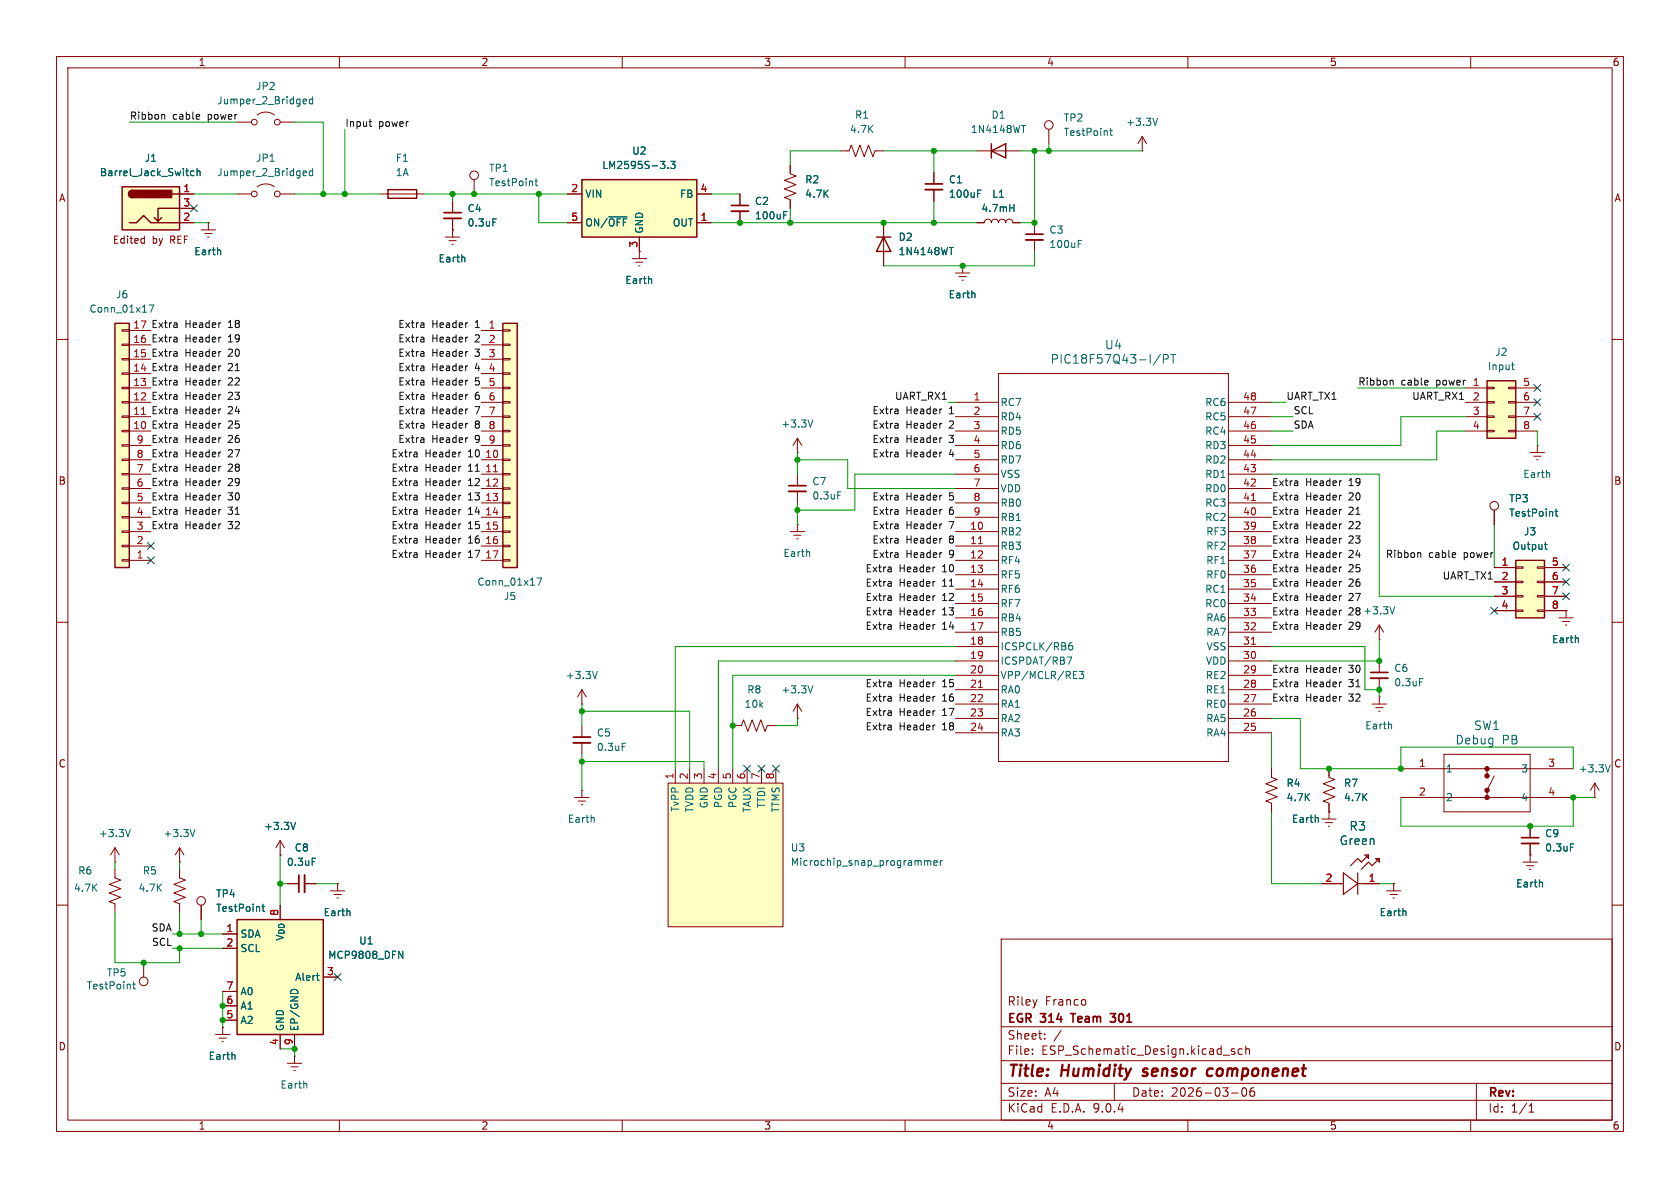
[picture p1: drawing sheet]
<svg xmlns="http://www.w3.org/2000/svg" width="297mm" height="210mm" viewBox="0 0 297 210" stroke-linecap="round" stroke-linejoin="round" font-family="sans-serif">
<g fill="none" stroke="#840000" stroke-width=".18">
<path d="M10 10h277v190h-277zM12 12h273v186h-273zM60 10v2M110 10v2M160 10v2M210 10v2M260 10v2M168.9 48.3h2.5M169.5 48.9h1.3M170.1 49.5h.2M170.2 47h.1M170.2 47v1.3"/>
<path d="M10 60h2M285 60h2M10 110h2M285 110h2M10 160h2M177 166h108v32h-108zM191.9 176.8v.8M285 160h2M60 198v2M110 198v2M160 198v2M177 194.5h108"/>
<path d="M177 191.5h108M177 187.5h108M177 181.5h108M182.5 186.3v.1M182.5 185.5v.1M184.7 183.6v.1M184.7 182.8v.1M187.6 182.1l-1.3 2M197 191.5v3M210 198v2M216.2 186.5h1.2M217.7 193.2h1.2"/>
<path d="M218.2 185.5l-.3-.1-.2 .2v.2l.5 .2v.3h-.5M219.6 185.5l-.4-.1-.3 .3v.4l.1 .2h.6M219.7 192.4a.81 .81 0 0 0 .3 1.4l.2-.1 .2-.5-.2-.8M220.2 185.5l.3-.1 .3 .1 .1 .9M220.2 184.9v1.5M221.2 192.4a1.17 1.17 0 0 0-.1 1.3h.6l.1-.5-.3-.3h-.4l-.1 .3M260 198v2M261 191.5v6.5M270.3 196.6h.9M270.3 195.5l.4-.4v1.5"/>
</g>
<path d="M202 190.1l.2 .1M202.2 189l-.1 .3 .1 .1M214.4 189a.66 .66 0 0 0-1 .3l-.1 .5 .2 .3 .2 .1 .6-.1" fill="none" stroke="#840000" stroke-width=".4"/>
<path d="M189.3 179.2h.8M196.3 179.2h.9l-.5 .6h.4M196.3 180.5l.2 .2 .6-.1" fill="none" stroke="#840000" stroke-width=".3"/>
<path d="M172.3 51.9l.1 .7" fill="none" stroke="#006464" stroke-width=".18"/>
<path d="M118.1 138.4h20.3v25.4h-20.3z" fill="#ffffc2"/>
<g fill="none" stroke="#840000" stroke-width=".18">
<path d="M271.8 78.7h.1M271.8 78.7v1.3M270.5 80h2.5M271.1 80.6h1.3M271.7 81.3h.2M118.1 138.4h20.3v25.4h-20.3zM119.4 135.9v2.5M121.9 135.9v2.5M124.5 135.9v2.5M127 135.9v2.5M129.5 135.9v2.5M132.1 135.9v2.5"/>
<path d="M134.6 135.9v2.5M137.2 135.9v2.5"/>
</g>
<path d="M273.9 83.6l.1 .8M163.5 152.1v.9M163.5 152.3l.3-.2 .2 .2M164 152.3l.2-.2 .3 .1v.8M164 152.3v.7M165.1 152.6l.6-.2-.1-.2-.3-.1-.2 .2 .1 .6h.4M166.2 152.1v.9M166.6 152.1l-.4 .3" fill="none" stroke="#006464" stroke-width=".18"/>
<path d="M262.9 67.3h5.1v10.2h-5.1z" fill="#ffffc2"/>
<path d="M262.9 67.3h5.1v10.2h-5.1z" fill="none" stroke="#840000" stroke-width=".25"/>
<g fill="none" stroke="#840000" stroke-width=".18">
<path d="M41.9 34.3h2.5M45.5 33a2.54 2.54 0 0 1 3 0M49.5 34.3h2.6M168.9 71.1h7.6M168.9 73.7h7.6M168.9 76.2h7.6M168.9 78.7h7.6M176.5 66h40.7v68.6h-40.7zM217.2 71.1h7.6M217.2 73.7h7.6M217.2 76.2h7.6M217.2 78.7h7.6"/>
<path d="M259.1 68.6h3.8M259.1 71.1h3.8M259.1 73.7h3.8M259.1 76.2h3.8M262.9 68.5h1.3v.2h-1.3zM262.9 71h1.3v.2h-1.3zM262.9 73.5h1.3v.3h-1.3zM262.9 76.1h1.3v.2h-1.3zM266.7 68.5h1.3v.2h-1.3zM266.7 71h1.3v.2h-1.3zM266.7 73.5h1.3v.3h-1.3zM266.7 76.1h1.3v.2h-1.3z"/>
<path d="M268 68.6h3.8M268 71.1h3.8M268 73.7h3.8M268 76.2h3.8M168.9 81.3h7.6M168.9 86.4h7.6M168.9 88.9h7.6M168.9 91.4h7.6M168.9 94h7.6M168.9 96.5h7.6M168.9 99.1h7.6M168.9 83.8h7.6"/>
<path d="M217.2 81.3h7.6M217.2 86.4h7.6M217.2 88.9h7.6M217.2 91.4h7.6M217.2 94h7.6M217.2 96.5h7.6M217.2 99.1h7.6M217.2 83.8h7.6M168.9 101.6h7.6M168.9 104.1h7.6M168.9 106.7h7.6M168.9 109.2h7.6"/>
<path d="M168.9 111.8h7.6M168.9 114.3h7.6M168.9 116.8h7.6M168.9 119.4h7.6M217.2 101.6h7.6M217.2 104.1h7.6M217.2 106.7h7.6M217.2 109.2h7.6M217.2 111.8h7.6M217.2 114.3h7.6M217.2 116.8h7.6M217.2 119.4h7.6"/>
<path d="M243.8 113h.1M243.8 110.5l-.7 1.3M243.8 110.5l.8 1.3M243.8 110.5v2.5M168.9 121.9h7.6M168.9 124.5h7.6M168.9 127h7.6M168.9 129.5h7.6M217.2 121.9h7.6M217.2 124.5h7.6M217.2 127h7.6M217.2 129.5h7.6"/>
<circle cx="45" cy="34.3" r=".51"/>
<circle cx="49" cy="34.3" r=".51"/>
</g>
<g fill="none" stroke="#006464" stroke-width=".18">
<path d="M53.6 31h.5M53.6 30.3l.4-.1 .2 .3-.6 .1M55.3 30.3l-.4-.1-.2 .3 .1 .5h.5M55.3 29.8v1.3M205.2 62.6l-1.3 2M205.7 63.5l.7-.1 .1-.2v-.4l-.3-.1h-.5v1.5M207 62.7h.8M207.4 62.7v1.5M267.2 64.5h.5M267.4 65.2l.3 .1M188.6 116.1h.9l-.6 1.3M189.5 113.6l-.3 .1a.86 .86 0 0 0 0 1.2l.4-.1v-.5l-.2-.2-.4 .1-.1 .1"/>
<path d="M189.8 120h.6M189.8 118.7h.6M190.8 118.7h.8l-.4 .5 .3 .1v.5l-.2 .2-.5-.2M246.6 107.3l-.5 1.2"/>
</g>
<path d="M173 96.1h.7M221.2 88.5h.7M221.2 113.9h.7M173 121.5h.7" fill="none" stroke="#a90000" stroke-width=".18"/>
<path d="M21.6 33h10.1v7.6h-10.1z" fill="#ffffc2"/>
<path d="M21.6 33h10.1v7.6h-10.1zM22.9 39.4h1.2l1.3-1.3 1.3 1.3h5M23.4 33.7a.64 .64 0 0 0-.7 .6 .64 .64 0 0 0 .7 .6M28.6 38.5l-.7 .6M30.5 34.3h1.2M31.7 36.8h-3.8v2.3l-.6-.6M68.6 33.5h5.1v1.6h-5.1zM175.3 26.7l2.5-1.3v2.5zM175.3 25.4v2.5" fill="none" stroke="#840000" stroke-width=".25"/>
<g fill="#840000" stroke="#840000" stroke-width=".25">
<path d="M22.9 33.8l.5-.1v1.2a.63 .63 0 0 1-.6-.4 .63 .63 0 0 1 .1-.7z"/>
<path d="M23.4 33.7h7v1.2h-7z"/>
</g>
<g fill="none" stroke="#840000" stroke-width=".18">
<path d="M31.7 34.3h2.6M31.7 36.8h2.6M31.7 39.4h2.6M36.8 39.4h.1M36.8 39.4v1.2M41.9 21.6h2.5M45.5 20.3a2.54 2.54 0 0 1 3 0M49.5 21.6h2.6M67.3 34.3h7.6M148.6 26.7h1.5l.4-1 .8 2 .7-2 .8 2 .7-2 .8 2 .4-1h1.5M172.7 26.7h7.6M25.2 42.2h.3"/>
<path d="M25.5 41.7v1.3M25.5 42.9l-.3 .1M35.6 40.6h2.5M36.2 41.3h1.3M36.7 41.9h.3M78.7 41.9h2.6M79.4 42.5h1.2M79.9 43.2h.2M80 40.6h.1M80 40.6v1.3M102.9 124.5h.1M102.9 139.7h.1"/>
<path d="M102.9 121.9v2.6M102.9 128.3v2M102.9 131.3v2.1M102.9 139.7v1.3M102.9 121.9l-.8 1.3M102.9 121.9l.7 1.3M129.5 128.3h1.6l.3-1 .8 2 .8-2 .7 2 .8-2 .8 2 .3-1h1.6M141 127h.1M141 124.5l-.8 1.2M141 124.5l.7 1.2M141 124.5v2.5M224.8 135.9v1.5l1 .4-2 .8 2 .7-2 .8 2 .7-2 .8 1 .4v1.5"/>
<path d="M20.3 153.7v1.5l1 .4-2 .7 2 .8-2 .8 2 .7-2 .8 1 .4v1.5M101.6 141h2.5M102.2 141.6h1.3M102.7 142.2h.3M245.1 157.5h2.5M245.7 158.1h1.3M246.3 158.8h.2M246.4 156.2h.1M246.4 156.2v1.3M269.2 152.4h2.6M269.9 153h1.2M270.4 153.7h.2"/>
<path d="M270.5 151.1h.1M270.5 146.1v2M270.5 149.1v3.3"/>
<circle cx="45" cy="21.6" r=".51"/>
<circle cx="49" cy="21.6" r=".51"/>
</g>
<g fill="none" stroke="#006464" stroke-width=".18">
<path d="M53.6 18.3h.5M53.6 17.6l.4-.1 .2 .3-.6 .1M55.3 17.6l-.4-.1-.2 .3 .1 .5h.5M55.3 17.1v1.3M34.3 30.3l-.4-.1-.2 .3 .1 .5h.5M34.8 30.3l.2-.1 .3 .1 .1 .8M34.8 29.8v1.3M180.6 22.2h.7M38.9 44.2l.1 .8M82.1 45.5l.1 .8M105.6 118.7l-.4 1.3M110 131.4h.6"/>
<path d="M143.7 121.2l-.4 1.3M105 144.6v.8M272.6 156l.1 .8M277.6 149.2h.6M248.5 161.1l.1 .8"/>
</g>
<path d="M101.3 130.3h3.1M269 148.1h3" fill="none" stroke="#840000" stroke-width=".3"/>
<path d="M101.3 131.3h3.1M269 149.1h3" fill="none" stroke="#840000" stroke-width=".33"/>
<path d="M20.3 57.2h2.6v43.1h-2.6z" fill="#ffffc2"/>
<path d="M20.3 57.2h2.6v43.1h-2.6zM154.9 41.9h2.6M156.2 41.9l1.3 2.6h-2.6z" fill="none" stroke="#840000" stroke-width=".25"/>
<g fill="none" stroke="#840000" stroke-width=".18">
<path d="M83.8 31.8v2.5M156.2 39.4v7.6M21.6 58.3h1.3v.2h-1.3zM22.9 58.4h3.8M111.8 45.7h2.5M112.4 46.4h1.3M112.9 47h.3M113 44.5h.1M113 44.5v1.2M21.6 78.6h1.3v.3h-1.3zM21.6 76.1h1.3v.2h-1.3zM21.6 73.5h1.3v.3h-1.3z"/>
<path d="M21.6 71h1.3v.2h-1.3zM21.6 68.5h1.3v.2h-1.3zM21.6 65.9h1.3v.3h-1.3zM21.6 63.4h1.3v.2h-1.3zM21.6 60.8h1.3v.3h-1.3zM22.9 78.7h3.8M22.9 76.2h3.8M22.9 73.7h3.8M22.9 71.1h3.8M22.9 68.6h3.8M22.9 66h3.8M22.9 63.5h3.8"/>
<path d="M22.9 61h3.8M141 77.5l-.8 1.2M141 77.5l.7 1.2M141 77.5v2.5M21.6 98.9h1.3v.3h-1.3zM21.6 96.4h1.3v.2h-1.3zM21.6 93.9h1.3v.2h-1.3zM21.6 91.3h1.3v.3h-1.3zM21.6 88.8h1.3v.2h-1.3zM21.6 86.2h1.3v.3h-1.3zM21.6 83.7h1.3v.2h-1.3zM21.6 81.2h1.3v.2h-1.3z"/>
<path d="M22.9 99.1h3.8M22.9 96.5h3.8M22.9 94h3.8M22.9 91.4h3.8M22.9 88.9h3.8M22.9 86.4h3.8M22.9 83.8h3.8M22.9 81.3h3.8M139.7 94h2.5M140.3 94.6h1.3M140.8 95.3h.3M141 80h.1"/>
<path d="M141 92.7h.1M141 83.8v2.1M141 86.9v2M141 92.7v1.3M247.6 135.9h30.5M255.3 133.4h15.2v10.1h-15.2zM262.9 135.9v1.3M264.2 137.2l-1.3 2.5v1.3M281.9 138.4l-.7 1.3M281.9 138.4l.8 1.3M281.9 138.4v2.6M20.3 152.4h.1"/>
<path d="M20.3 149.9l-.7 1.2M20.3 149.9l.8 1.2M20.3 149.9v2.5M31.7 153.7v1.5l1.1 .4-2.1 .7 2.1 .8-2.1 .8 2.1 .7-2.1 .8 1 .4v1.5M31.7 152.4h.1M31.7 149.9v2.5M31.7 149.9l-.7 1.2M31.7 149.9l.8 1.2M49.5 151.1h.1M49.5 148.6l-.7 1.3M49.5 148.6l.8 1.3M49.5 148.6v2.5"/>
<path d="M50.8 156.2h2M53.8 156.2h2.1M58.4 157.5h2.6M59.1 158.1h1.2M59.6 158.8h.2M59.7 156.2h.1M59.7 156.2v1.3M247.6 141h30.5M281.9 141h.1M50.8 188h2.5M51.4 188.6h1.3M51.9 189.2h.3"/>
<path d="M52.1 186.7h.1M52.1 186.7v1.3"/>
<circle cx="83.8" cy="31" r=".76"/>
</g>
<path d="M25 73.2h.7" fill="none" stroke="#a90000" stroke-width=".18"/>
<g fill="none" stroke="#006464" stroke-width=".18">
<path d="M94.6 32h.5M94.8 31.6v1.1l.3 .1M26.3 53.9h.9l-.6 1.3M115.1 49.3l.1 .8M167.8 43.8h.7M143.7 74.2l-.4 1.3M143.1 97.6v.8M148.1 86.9h.6M284.7 135.2l-.5 1.3M23 146.6l-.4 1.3M34.5 146.6l-.5 1.3M52.3 145.4l-.5 1.2"/>
<path d="M55.2 151.7h.6M61.8 161.1l.1 .8M54.2 191.6v.7"/>
</g>
<g fill="#840000" stroke="#840000" stroke-width=".18">
<circle cx="262.9" cy="135.9" r=".38"/>
<circle cx="262.9" cy="137.2" r=".38"/>
<circle cx="262.9" cy="139.7" r=".38"/>
<circle cx="262.9" cy="141" r=".38"/>
</g>
<path d="M139.4 85.9h3.1M52.8 154.7v3" fill="none" stroke="#840000" stroke-width=".3"/>
<path d="M139.4 86.9h3.1M53.8 154.7v3" fill="none" stroke="#840000" stroke-width=".33"/>
<path d="M102.9 31.8h20.3v10.1h-20.3z" fill="#ffffc2"/>
<path d="M102.9 31.8h20.3v10.1h-20.3z" fill="none" stroke="#840000" stroke-width=".25"/>
<g fill="none" stroke="#840000" stroke-width=".18">
<path d="M100.3 34.3h2.6M100.3 39.4h2.6M123.2 34.3h2.5M123.2 39.4h2.5M172.7 39.4h1.3a.64 .64 0 0 1 .6-.7 .64 .64 0 0 1 .7 .7 .64 .64 0 0 1 .6-.7 .64 .64 0 0 1 .6 .7 .64 .64 0 0 1 .7-.7 .64 .64 0 0 1 .6 .7 .64 .64 0 0 1 .6-.7 .64 .64 0 0 1 .7 .7h1.2M182.9 39.4v2M113 41.9v2.6M182.9 42.4v2.1M275.6 109.2h2.5M276.2 109.9h1.3M276.7 110.5h.3M276.9 108h.1"/>
<path d="M276.9 108v1.2"/>
</g>
<path d="M107.6 38.3h3.3M118.1 29.7v.1M118.6 28.5h.7l-.4 .5 .4 .1v.6l-.2 .1-.5-.1M178.5 36.7h.8M179.3 36.1v1.3M190.6 43.1h.4M190.6 42.5h.6M279 112.8v.8" fill="none" stroke="#006464" stroke-width=".18"/>
<path d="M181.4 41.4h3" fill="none" stroke="#840000" stroke-width=".3"/>
<path d="M181.4 42.4h3" fill="none" stroke="#840000" stroke-width=".33"/>
<path d="M88.9 57.2h2.5v43.1h-2.5z" fill="#ffffc2"/>
<path d="M88.9 57.2h2.5v43.1h-2.5z" fill="none" stroke="#840000" stroke-width=".25"/>
<g fill="none" stroke="#840000" stroke-width=".18">
<path d="M80 35.6v2M80 38.6v2M130.8 34.3v2M130.8 37.3v2.1M139.7 29.2v1.5l1 .4-2 .8 2 .7-2 .8 2 .8-2 .7 1 .4v1.5M165.1 30.5v2M165.1 33.5v2.1M185.4 22.9v2.5M201.9 26.7h.1M201.9 24.1l-.7 1.3M201.9 24.1l.8 1.3M201.9 24.1v2.6"/>
<path d="M85.1 58.4h3.8M88.9 58.3h1.3v.2h-1.3zM85.1 61h3.8M85.1 63.5h3.8M85.1 66h3.8M85.1 68.6h3.8M85.1 71.1h3.8M85.1 73.7h3.8M85.1 76.2h3.8M85.1 78.7h3.8M88.9 60.8h1.3v.3h-1.3zM88.9 63.4h1.3v.2h-1.3z"/>
<path d="M88.9 65.9h1.3v.3h-1.3zM88.9 68.5h1.3v.2h-1.3zM88.9 71h1.3v.2h-1.3zM88.9 73.5h1.3v.3h-1.3zM88.9 76.1h1.3v.2h-1.3zM88.9 78.6h1.3v.3h-1.3zM85.1 81.3h3.8M85.1 83.8h3.8M85.1 86.4h3.8M85.1 88.9h3.8M85.1 91.4h3.8M85.1 94h3.8"/>
<path d="M85.1 96.5h3.8M85.1 99.1h3.8M88.9 81.2h1.3v.2h-1.3zM88.9 83.7h1.3v.2h-1.3zM88.9 86.2h1.3v.3h-1.3zM88.9 88.8h1.3v.2h-1.3zM88.9 91.3h1.3v.3h-1.3zM88.9 93.9h1.3v.2h-1.3zM88.9 96.4h1.3v.2h-1.3zM88.9 98.9h1.3v.3h-1.3zM234.9 135.9v1.5l1.1 .4-2.1 .8 2.1 .7-2.1 .8 2.1 .7-2.1 .8 1 .4v2.8M233.7 144.8h2.5"/>
<path d="M233.7 156.2h2.5M234.3 145.4h1.3M234.8 146.1h.3M234.9 143.5h.1M241.3 156.2h2.5M35.6 160v2.6M38.1 182.9h2.5M38.7 183.5h1.3M39.2 184.2h.3M39.4 181.6h.1M39.4 181.6v1.3"/>
<circle cx="185.4" cy="22.1" r=".76"/>
<circle cx="35.6" cy="159.3" r=".76"/>
</g>
<path d="M87.2 83.4h.8" fill="none" stroke="#a90000" stroke-width=".18"/>
<g fill="none" stroke="#006464" stroke-width=".18">
<path d="M87.1 38.7h.6M138.5 38h.5M138.5 37.4h.6M172.8 34.2h.5M172.8 33.6h.6M196.2 23.1h.5M196.4 22.7v1.1l.3 .1M204.7 20.9l-.5 1.3M94.9 102.2h.9l-.6 1.2M46.5 159.8v1.1l.3 .2M233 144.6l.1 .8M46.3 160.3h.5"/>
<path d="M41.5 186.5v.8"/>
</g>
<path d="M78.5 37.6h3M129.3 36.3h3M163.6 32.5h3" fill="none" stroke="#840000" stroke-width=".3"/>
<path d="M78.5 38.6h3M129.3 37.3h3M163.6 33.5h3" fill="none" stroke="#840000" stroke-width=".33"/>
<path d="M236.2 156.2h1.3M237.5 154.3l2.5 1.9-2.5 1.9zM240 156.2h1.3M240 154.3v3.8M241.3 151.1h.6v.7zM241.9 151.1l-1.2 1.3-.7-.6-1.2 1.2M243.2 151.8h.6v.6zM243.8 151.8l-1.2 1.2-.7-.6-1.2 1.3" fill="none" stroke="#840000" stroke-width=".2"/>
<path d="M268 99.1h5v10.1h-5z" fill="#ffffc2"/>
<path d="M268 99.1h5v10.1h-5z" fill="none" stroke="#840000" stroke-width=".25"/>
<g fill="none" stroke="#840000" stroke-width=".18">
<path d="M264.2 90.2v2.5M264.2 100.3h3.8M264.2 102.9h3.8M264.2 105.4h3.8M264.2 108h3.8M268 100.2h1.2v.3h-1.2zM268 102.7h1.2v.3h-1.2zM268 105.3h1.2v.2h-1.2zM268 107.8h1.2v.3h-1.2zM271.8 100.2h1.2v.3h-1.2zM271.8 102.7h1.2v.3h-1.2zM271.8 105.3h1.2v.2h-1.2z"/>
<path d="M271.8 107.8h1.2v.3h-1.2zM273 100.3h3.9M273 102.9h3.9M273 105.4h3.9M273 108h3.9"/>
<circle cx="264.2" cy="89.4" r=".76"/>
</g>
<path d="M273 96.3h.5M273.2 95.8v1.1l.3 .2M274.9 90.4h.5M275.1 90v1.1l.3 .2" fill="none" stroke="#006464" stroke-width=".18"/>
<path d="M41.9 162.6h15.2v20.3h-15.2z" fill="#ffffc2"/>
<path d="M41.9 162.6h15.2v20.3h-15.2z" fill="none" stroke="#840000" stroke-width=".25"/>
<g fill="none" stroke="#840000" stroke-width=".18">
<path d="M31.7 39.4h2.6M31.7 34.3h2.6M31.7 36.8h2.6M36.8 39.4h.1M80 35.6v2M80 38.6v2M100.3 39.4h2.6M100.3 34.3h2.6M123.2 39.4h2.5M123.2 34.3h2.5M130.8 34.3v2M130.8 37.3v2.1"/>
<path d="M139.7 29.2v1.3M139.7 35.6v1.2M156.2 39.4v2.5M165.1 30.5v2M165.1 33.5v2.1M172.7 39.4h1.3M179.1 39.4h1.2M80 40.6h.1M113 44.5h.1M113 41.9v2.6M156.2 44.5v2.5M170.2 47h.1"/>
<path d="M264.2 90.2v2.5M243.8 116.8v2.1M243.8 119.9v2M264.2 100.3h3.8M264.2 102.9h3.8M264.2 105.4h3.8M264.2 108h3.8M273 100.3h3.9M273 102.9h3.9M273 105.4h3.9M273 108h3.9M276.9 108h.1"/>
<path d="M224.8 135.9v1.3M234.9 135.9v1.3M242.6 124.5h2.5M243.2 125.1h1.3M243.7 125.7h.3M243.8 123.2h.1M243.8 123.2v1.3M49.5 151.1h.1M50.8 156.2h2M53.8 156.2h2.1M59.7 156.2h.1M224.8 142.2v1.3"/>
<path d="M233.7 156.2h2.5M234.9 143.5h.1M234.9 142.2v1.3M241.3 156.2h2.5M246.4 156.2h.1M270.5 151.1h.1M270.5 146.1v2M270.5 149.1v2M25.4 170.2v2.5M35.6 160v2.6M39.4 165.1h2.5M39.4 167.6h2.5"/>
<path d="M39.4 175.3h2.5M39.4 177.8h2.5M57.1 172.7h2.6M39.4 181.6h.1M39.4 180.3h2.5M49.5 182.9v2.5M52.1 182.9v2.5"/>
<circle cx="25.4" cy="173.5" r=".76"/>
</g>
<g fill="none" stroke="#006464" stroke-width=".18">
<path d="M34.3 30.3l-.4-.1-.2 .3 .1 .5h.5M34.8 30.3l.2-.1 .3 .1 .1 .8M34.8 29.8v1.3M87.1 38.7h.6M107.6 38.3h3.3M118.1 29.7v.1M118.6 28.5h.7l-.4 .5 .4 .1v.6l-.2 .1-.5-.1M138.5 38h.5M138.5 37.4h.6M172.8 34.2h.5M172.8 33.6h.6M178.5 36.7h.8"/>
<path d="M179.3 36.1v1.3M38.9 44.2l.1 .8M82.1 45.5l.1 .8M115.1 49.3l.1 .8M167.8 43.8h.7M172.3 51.9l.1 .7M273 96.3h.5M273.2 95.8v1.1l.3 .2M274.9 90.4h.5M275.1 90v1.1l.3 .2M251 120h.6M279 112.8v.8"/>
<path d="M246 128.1v.7M46.5 159.8v1.1l.3 .2M52.3 145.4l-.5 1.2M55.2 151.7h.6M233 144.6l.1 .8M272.6 156l.1 .8M277.6 149.2h.6M23.5 174h.4M23.6 173.6v1l.3 .2M46.3 160.3h.5M51.4 175.1l.5-.2 .7 .2M55.9 172.5h.5"/>
<path d="M56.3 173.3h.1M61.8 161.1l.1 .8M70.5 168.1l.7 1.3v-1.3M248.5 161.1l.1 .8M41.5 186.5v.8"/>
</g>
<path d="M242.3 118.9h3.1" fill="none" stroke="#840000" stroke-width=".3"/>
<path d="M242.3 119.9h3.1" fill="none" stroke="#840000" stroke-width=".33"/>
<path d="M28.9 20.2l.2 .2v.7M35.2 20.3l.1 .2-.6 .2M65.2 21.5h.5M65.5 22.3h.2M246.1 67.2l.2 .2v.7M252.4 67.3l.1 .2-.6 .1M251 97.7l.2 .2v.6M257.3 97.8v.2l-.6 .1" fill="none" stroke="#0f0f0f" stroke-width=".18"/>
<g fill="none" stroke="#009600" stroke-width=".18">
<path d="M22.9 21.6h19M34.3 39.4h2.5M34.3 34.3h7.6M52.1 21.6h5v12.7M52.1 34.3h15.2M61 22.9v11.4M74.9 34.3h25.4M80 34.3v1.3M95.2 34.3v5.1h5.1M125.7 39.4h47M125.7 34.3h5.1M139.7 36.8v2.6"/>
<path d="M148.6 26.7h-8.9v2.5M156.2 26.7h16.5M165.1 26.7v3.8M165.1 35.6v3.8M180.3 26.7h21.6M182.9 26.7v12.7h-2.6M185.4 25.4v1.3M182.9 44.5v2.5h-26.7M167.6 71.1h1.3M224.8 71.1h2.5M224.8 73.7h3.8M224.8 76.2h3.8"/>
<path d="M240 68.6h19.1M259.1 76.2h-5.1v5.1h-29.2M259.1 73.7h-11.5v5h-22.8M271.8 76.2v2.5M141 81.3h8.9v5.1h19M141 80v3.8M141 88.9v3.8M168.9 83.8h-17.8v6.4h-10.1M224.8 83.8h19v21.6h20.4M264.2 92.7v7.6M168.9 114.3h-49.5v21.6M168.9 116.8h-41.9v19.1"/>
<path d="M168.9 119.4h-39.4v16.5M224.8 114.3h16.5v7.6h2.5v1.3M243.8 113v3.8h-19M102.9 124.5v3.8M102.9 133.4v6.3M102.9 125.7h19v10.2M102.9 134.6h21.6v1.3M141 127v1.3h-3.8M224.8 129.5v6.4M224.8 127h5.1v8.9h17.7v-3.8h30.5v3.8M20.3 152.4v1.3M31.7 152.4v1.3"/>
<path d="M49.5 156.2h1.3M49.5 151.1v8.9M55.9 156.2h3.8M224.8 143.5v12.7h8.9M243.8 156.2h2.6M247.6 141v5.1h30.5v-5.1h3.8M20.3 161.3v8.9h11.4v-2.6M30.5 167.6h8.9M30.5 165.1h8.9M31.7 161.3v3.8M35.6 162.6v2.5M39.4 175.3v6.3"/>
<path d="M49.5 185.4h2.6v1.3"/>
</g>
<g fill="none" stroke="#000084" stroke-width=".18">
<path d="M33.7 36.2l1.2 1.2M34.9 36.2l-1.2 1.2M271.2 73.1l1.2 1.2M271.2 70.5l1.2 1.2M271.2 68l1.2 1.2M272.4 73.1l-1.2 1.2M272.4 70.5l-1.2 1.2M272.4 68l-1.2 1.2M26.1 95.9l1.2 1.2M26.1 98.5l1.2 1.2M27.3 95.9l-1.2 1.2M27.3 98.5l-1.2 1.2"/>
<path d="M276.3 99.7l1.2 1.2M277.5 99.7l-1.2 1.2M263.6 107.3l1.2 1.3M264.8 107.3l-1.2 1.3M276.3 102.3l1.2 1.2M276.3 104.8l1.2 1.2M277.5 102.3l-1.2 1.2M277.5 104.8l-1.2 1.2M131.5 135.3l1.2 1.2M132.7 135.3l-1.2 1.2M134 135.3l1.2 1.2M135.2 135.3l-1.2 1.2"/>
<path d="M136.6 135.3l1.2 1.2M137.8 135.3l-1.2 1.2M59.1 172.1l1.2 1.2M60.3 172.1l-1.2 1.2"/>
</g>
<g fill="#009600" stroke="#009600" stroke-width=".18">
<circle cx="182.9" cy="39.4" r=".46"/>
<circle cx="170.2" cy="47" r=".46"/>
<circle cx="182.9" cy="26.7" r=".46"/>
<circle cx="141" cy="81.3" r=".46"/>
<circle cx="165.1" cy="39.4" r=".46"/>
<circle cx="156.2" cy="39.4" r=".46"/>
<circle cx="165.1" cy="26.7" r=".46"/>
<circle cx="185.4" cy="26.7" r=".46"/>
<circle cx="141" cy="90.2" r=".46"/>
<circle cx="243.8" cy="116.8" r=".46"/>
<circle cx="243.8" cy="121.9" r=".46"/>
<circle cx="247.6" cy="135.9" r=".46"/>
<circle cx="278.1" cy="141" r=".46"/>
<circle cx="234.9" cy="135.9" r=".46"/>
<circle cx="270.5" cy="146.1" r=".46"/>
<circle cx="95.2" cy="34.3" r=".46"/>
<circle cx="83.8" cy="34.3" r=".46"/>
<circle cx="130.8" cy="39.4" r=".46"/>
<circle cx="139.7" cy="39.4" r=".46"/>
<circle cx="102.9" cy="125.7" r=".46"/>
<circle cx="129.5" cy="128.3" r=".46"/>
<circle cx="102.9" cy="134.6" r=".46"/>
<circle cx="25.4" cy="170.2" r=".46"/>
<circle cx="31.7" cy="167.6" r=".46"/>
<circle cx="39.4" cy="177.8" r=".46"/>
<circle cx="31.7" cy="165.1" r=".46"/>
<circle cx="35.6" cy="165.1" r=".46"/>
<circle cx="39.4" cy="180.3" r=".46"/>
<circle cx="52.1" cy="185.4" r=".46"/>
<circle cx="49.5" cy="156.2" r=".46"/>
<circle cx="61" cy="34.3" r=".46"/>
<circle cx="57.1" cy="34.3" r=".46"/>
<circle cx="80" cy="34.3" r=".46"/>
</g>
<g font-size="2.8" fill="#840000">
<text x="178" y="190.9">Title:</text>
<text x="187.7" y="190.9">Humidity</text>
<text x="202.9" y="190.9">sensor</text>
<text x="215.1" y="190.9">componenet</text>
</g>
<g font-size="2.1" fill="#006464">
<text x="185.6" y="64.5">PIC18F57Q43-I/PT</text>
<text x="195.2" y="62">U4</text>
<text x="257.2" y="131.8">Debug</text>
<text x="260.5" y="129.3">SW1</text>
<text x="265.5" y="131.8">PB</text>
<text x="236.7" y="149.6">Green</text>
<text x="238.5" y="147">R3</text>
</g>
<g font-size="2.1" fill="#840000">
<text x="178" y="178">Riley</text>
<text x="184.7" y="178">Franco</text>
<text x="178" y="184">Sheet:</text>
<text x="178" y="181.2">EGR</text>
<text x="184.1" y="181.2">314</text>
<text x="190.1" y="181.2">Team</text>
<text x="197.7" y="181.2">301</text>
<text x="178" y="186.7">File:</text>
<text x="184.1" y="186.7">ESP_Schematic_Design.kicad_sch</text>
<text x="178" y="196.9">KiCad</text>
<text x="178" y="194.1">Size:</text>
<text x="184.7" y="194.1">A4</text>
<text x="185.7" y="196.9">E.D.A.</text>
<text x="193.3" y="196.9">9.0.4</text>
<text x="200" y="194.1">Date:</text>
<text x="207" y="194.1">2026-03-06</text>
<text x="263" y="194.3">Rev:</text>
<text x="263" y="196.9">Id:</text>
<text x="267.1" y="196.9">1/1</text>
</g>
<g font-size="1.8" fill="#840000">
<text x="35" y="11.9">1</text>
<text x="85" y="11.9">2</text>
<text x="135" y="11.9">3</text>
<text x="185" y="11.9">4</text>
<text x="235" y="11.9">5</text>
<text x="285" y="11.9">6</text>
<text x="10.3" y="35.9">A</text>
<text x="285.3" y="35.9">A</text>
<text x="19.9" y="43.3">Edited</text>
<text x="26.9" y="43.3">by</text>
<text x="30.2" y="43.3">REF</text>
<text x="10.3" y="85.9">B</text>
<text x="285.3" y="85.9">B</text>
<text x="10.3" y="135.9">C</text>
<text x="285.3" y="135.9">C</text>
<text x="10.3" y="185.9">D</text>
<text x="285.3" y="185.9">D</text>
<text x="35" y="199.9">1</text>
<text x="85" y="199.9">2</text>
<text x="135" y="199.9">3</text>
<text x="185" y="199.9">4</text>
<text x="235" y="199.9">5</text>
<text x="285" y="199.9">6</text>
</g>
<g font-size="1.8" fill="#006464">
<text x="45.2" y="16.1">JP2</text>
<text x="38.3" y="18.6">Jumper_2_Bridged</text>
<text x="150.2" y="23.7">4.7K</text>
<text x="151.1" y="21.2">R1</text>
<text x="171.5" y="23.7">1N4148WT</text>
<text x="175.2" y="21.2">D1</text>
<text x="188" y="21.7">TP2</text>
<text x="199" y="22.5">+3.3V</text>
<text x="25.5" y="28.8">J1</text>
<text x="45.2" y="28.8">JP1</text>
<text x="69.9" y="28.8">F1</text>
<text x="111.7" y="27.5">U2</text>
<text x="188" y="24.2">TestPoint</text>
<text x="17.6" y="31.3">Barrel_Jack_Switch</text>
<text x="38.3" y="31.3">Jumper_2_Bridged</text>
<text x="69.9" y="31.3">1A</text>
<text x="86.4" y="30.6">TP1</text>
<text x="86.4" y="33.1">TestPoint</text>
<text x="103.4" y="35.2">VIN</text>
<text x="106.4" y="30.1">LM2595S-3.3</text>
<text x="120.1" y="35.2">FB</text>
<text x="142.2" y="32.6">R2</text>
<text x="142.2" y="35.2">4.7K</text>
<text x="167.6" y="32.6">C1</text>
<text x="167.6" y="35.2">100uF</text>
<text x="175.3" y="35.2">L1</text>
<text x="82.6" y="37.7">C4</text>
<text x="82.6" y="40.2">0.3uF</text>
<text x="103.4" y="40.2">ON/~{OFF}</text>
<text x="113.9" y="41.4" transform="rotate(-90 113.9 41.4)">GND</text>
<text x="118.9" y="40.2">OUT</text>
<text x="133.4" y="36.4">C2</text>
<text x="133.4" y="39">100uF</text>
<text x="173.4" y="37.7">4.7mH</text>
<text x="185.4" y="41.5">C3</text>
<text x="34.2" y="45.3">Earth</text>
<text x="77.4" y="46.6">Earth</text>
<text x="158.8" y="42.8">D2</text>
<text x="158.8" y="45.3">1N4148WT</text>
<text x="185.4" y="44">100uF</text>
<text x="20.4" y="52.9">J6</text>
<text x="110.4" y="50.4">Earth</text>
<text x="167.6" y="52.9">Earth</text>
<text x="15.7" y="55.5">Conn_01x17</text>
<text x="262.9" y="65.6">Input</text>
<text x="264.2" y="63.1">J2</text>
<text x="176.8" y="72">RC7</text>
<text x="213" y="72">RC6</text>
<text x="138" y="75.8">+3.3V</text>
<text x="176.8" y="74.5">RD4</text>
<text x="176.8" y="77.1">RD5</text>
<text x="213" y="74.5">RC5</text>
<text x="213" y="77.1">RC4</text>
<text x="176.8" y="79.6">RD6</text>
<text x="176.8" y="82.1">RD7</text>
<text x="213" y="79.6">RD3</text>
<text x="213" y="82.1">RD2</text>
<text x="143.5" y="86">C7</text>
<text x="143.5" y="88.5">0.3uF</text>
<text x="176.8" y="87.2">VDD</text>
<text x="176.8" y="89.8">RB0</text>
<text x="176.8" y="84.7">VSS</text>
<text x="213" y="84.7">RD1</text>
<text x="213" y="87.2">RD0</text>
<text x="213" y="89.8">RC3</text>
<text x="266.7" y="89">TP3</text>
<text x="269.2" y="84.7">Earth</text>
<text x="176.8" y="92.3">RB1</text>
<text x="176.8" y="94.8">RB2</text>
<text x="213" y="92.3">RC2</text>
<text x="213.1" y="94.8">RF3</text>
<text x="266.7" y="91.5">TestPoint</text>
<text x="269.3" y="94.8">J3</text>
<text x="138.4" y="98.7">Earth</text>
<text x="176.8" y="97.4">RB3</text>
<text x="176.8" y="99.9">RF4</text>
<text x="213.1" y="97.4">RF2</text>
<text x="213.1" y="99.9">RF1</text>
<text x="267.3" y="97.4">Output</text>
<text x="84.3" y="103.7">Conn_01x17</text>
<text x="89" y="106.3">J5</text>
<text x="176.8" y="102.5">RF5</text>
<text x="176.8" y="105">RF6</text>
<text x="176.8" y="107.5">RF7</text>
<text x="213" y="105">RC1</text>
<text x="213" y="107.5">RC0</text>
<text x="213.1" y="102.5">RF0</text>
<text x="176.8" y="110.1">RB4</text>
<text x="176.8" y="112.6">RB5</text>
<text x="213.1" y="110.1">RA6</text>
<text x="213.1" y="112.6">RA7</text>
<text x="274.3" y="113.9">Earth</text>
<text x="176.8" y="115.2">ICSPCLK/RB6</text>
<text x="176.8" y="117.7">ICSPDAT/RB7</text>
<text x="213.1" y="117.7">VDD</text>
<text x="213.2" y="115.2">VSS</text>
<text x="246.4" y="119">C6</text>
<text x="99.9" y="120.2">+3.3V</text>
<text x="131.5" y="125.3">10k</text>
<text x="132" y="122.8">R8</text>
<text x="138" y="122.8">+3.3V</text>
<text x="176.8" y="120.2">VPP/MCLR/RE3</text>
<text x="176.8" y="122.8">RA0</text>
<text x="176.8" y="125.3">RA1</text>
<text x="213.1" y="120.2">RE2</text>
<text x="213.1" y="122.8">RE1</text>
<text x="213.1" y="125.3">RE0</text>
<text x="246.4" y="121.5">0.3uF</text>
<text x="105.4" y="130.4">C5</text>
<text x="176.8" y="127.9">RA2</text>
<text x="176.8" y="130.4">RA3</text>
<text x="213.1" y="127.9">RA5</text>
<text x="213.1" y="130.4">RA4</text>
<text x="241.3" y="129.1">Earth</text>
<text x="105.4" y="132.9">0.3uF</text>
<text x="255.5" y="136.8">1</text>
<text x="268.8" y="136.8">3</text>
<text x="279" y="136.8">+3.3V</text>
<text x="120.2" y="143.6" transform="rotate(-90 120.2 143.6)">TvPP</text>
<text x="122.8" y="143.7" transform="rotate(-90 122.8 143.7)">TVDD</text>
<text x="125.3" y="143" transform="rotate(-90 125.3 143)">GND</text>
<text x="127.9" y="143" transform="rotate(-90 127.9 143)">PGD</text>
<text x="130.4" y="143" transform="rotate(-90 130.4 143)">PGC</text>
<text x="132.9" y="143.7" transform="rotate(-90 132.9 143.7)">TAUX</text>
<text x="135.5" y="143" transform="rotate(-90 135.5 143)">TTDI</text>
<text x="138" y="143.7" transform="rotate(-90 138 143.7)">TTMS</text>
<text x="227.3" y="139.3">R4</text>
<text x="227.3" y="141.8">4.7K</text>
<text x="237.5" y="139.3">R7</text>
<text x="237.5" y="141.8">4.7K</text>
<text x="255.5" y="141.8">2</text>
<text x="268.8" y="141.8">4</text>
<text x="17.4" y="148.2">+3.3V</text>
<text x="28.8" y="148.2">+3.3V</text>
<text x="46.6" y="146.9">+3.3V</text>
<text x="100.3" y="145.6">Earth</text>
<text x="228.3" y="145.6">Earth</text>
<text x="273.1" y="148.2">C9</text>
<text x="13.7" y="154.8">R6</text>
<text x="25.2" y="154.8">R5</text>
<text x="50.6" y="153.3">0.3uF</text>
<text x="52" y="150.7">C8</text>
<text x="139.7" y="153.3">Microchip_snap_programmer</text>
<text x="139.7" y="150.7">U3</text>
<text x="273.1" y="150.7">0.3uF</text>
<text x="13" y="157.8">4.7K</text>
<text x="24.4" y="157.8">4.7K</text>
<text x="38.1" y="158.9">TP4</text>
<text x="38.1" y="161.4">TestPoint</text>
<text x="267.9" y="157.1">Earth</text>
<text x="42.4" y="166">SDA</text>
<text x="50.4" y="166.4" transform="rotate(-90 50.4 166.4)">V_{DD}</text>
<text x="57.1" y="162.2">Earth</text>
<text x="63.4" y="167.2">U1</text>
<text x="243.8" y="162.2">Earth</text>
<text x="18.8" y="172.8">TP5</text>
<text x="42.4" y="168.5">SCL</text>
<text x="52.1" y="173.6">Alert</text>
<text x="57.9" y="169.7">MCP9808_DFN</text>
<text x="15.2" y="175.1">TestPoint</text>
<text x="42.4" y="176.1">A0</text>
<text x="42.4" y="178.7">A1</text>
<text x="42.4" y="181.2">A2</text>
<text x="50.4" y="182.4" transform="rotate(-90 50.4 182.4)">GND</text>
<text x="52.9" y="182.4" transform="rotate(-90 52.9 182.4)">EP/GND</text>
<text x="36.8" y="187.6">Earth</text>
<text x="49.5" y="192.6">Earth</text>
</g>
<g font-size="1.8" fill="#0f0f0f">
<text x="22.9" y="21.2">Ribbon</text>
<text x="30.5" y="21.2">cable</text>
<text x="36.8" y="21.2">power</text>
<text x="61" y="22.5">Input</text>
<text x="66.9" y="22.5">power</text>
<text x="26.7" y="58.1">Extra</text>
<text x="32.7" y="58.1">Header</text>
<text x="40.4" y="58.1">18</text>
<text x="70.3" y="58.1">Extra</text>
<text x="76.3" y="58.1">Header</text>
<text x="84.1" y="58.1">1</text>
<text x="26.7" y="63.2">Extra</text>
<text x="26.7" y="60.6">Extra</text>
<text x="26.7" y="65.7">Extra</text>
<text x="32.7" y="63.2">Header</text>
<text x="32.7" y="60.6">Header</text>
<text x="32.7" y="65.7">Header</text>
<text x="40.4" y="63.2">20</text>
<text x="40.4" y="60.6">19</text>
<text x="40.4" y="65.7">21</text>
<text x="70.3" y="65.7">Extra</text>
<text x="70.3" y="63.2">Extra</text>
<text x="70.3" y="60.6">Extra</text>
<text x="76.3" y="65.7">Header</text>
<text x="76.3" y="63.2">Header</text>
<text x="76.3" y="60.6">Header</text>
<text x="84.1" y="65.7">4</text>
<text x="84.1" y="63.2">3</text>
<text x="84.1" y="60.6">2</text>
<text x="26.7" y="70.8">Extra</text>
<text x="26.7" y="68.2">Extra</text>
<text x="32.7" y="70.8">Header</text>
<text x="32.7" y="68.2">Header</text>
<text x="40.4" y="70.8">23</text>
<text x="40.4" y="68.2">22</text>
<text x="70.3" y="68.2">Extra</text>
<text x="70.3" y="70.8">Extra</text>
<text x="76.3" y="68.2">Header</text>
<text x="76.3" y="70.8">Header</text>
<text x="84.1" y="68.2">5</text>
<text x="84.1" y="70.8">6</text>
<text x="158.1" y="70.8">UART_RX1</text>
<text x="227.3" y="70.8">UART_TX1</text>
<text x="240" y="68.2">Ribbon</text>
<text x="247.7" y="68.2">cable</text>
<text x="249.6" y="70.8">UART_RX1</text>
<text x="254" y="68.2">power</text>
<text x="26.7" y="73.3">Extra</text>
<text x="26.7" y="75.9">Extra</text>
<text x="32.7" y="73.3">Header</text>
<text x="32.7" y="75.9">Header</text>
<text x="40.4" y="73.3">24</text>
<text x="40.4" y="75.9">25</text>
<text x="70.3" y="75.9">Extra</text>
<text x="70.3" y="73.3">Extra</text>
<text x="76.3" y="75.9">Header</text>
<text x="76.3" y="73.3">Header</text>
<text x="84.1" y="75.9">8</text>
<text x="84.1" y="73.3">7</text>
<text x="154.1" y="73.3">Extra</text>
<text x="154.1" y="75.9">Extra</text>
<text x="160.1" y="73.3">Header</text>
<text x="160.1" y="75.9">Header</text>
<text x="167.9" y="73.3">1</text>
<text x="167.9" y="75.9">2</text>
<text x="228.6" y="73.3">SCL</text>
<text x="228.6" y="75.9">SDA</text>
<text x="26.7" y="83.5">Extra</text>
<text x="26.7" y="80.9">Extra</text>
<text x="26.7" y="78.4">Extra</text>
<text x="32.7" y="83.5">Header</text>
<text x="32.7" y="80.9">Header</text>
<text x="32.7" y="78.4">Header</text>
<text x="40.4" y="83.5">28</text>
<text x="40.4" y="80.9">27</text>
<text x="40.4" y="78.4">26</text>
<text x="69.1" y="83.5">Extra</text>
<text x="69.1" y="80.9">Extra</text>
<text x="70.3" y="78.4">Extra</text>
<text x="75.1" y="83.5">Header</text>
<text x="75.1" y="80.9">Header</text>
<text x="76.3" y="78.4">Header</text>
<text x="82.9" y="83.5">11</text>
<text x="82.9" y="80.9">10</text>
<text x="84.1" y="78.4">9</text>
<text x="154.1" y="80.9">Extra</text>
<text x="154.1" y="78.4">Extra</text>
<text x="160.1" y="80.9">Header</text>
<text x="160.1" y="78.4">Header</text>
<text x="167.9" y="80.9">4</text>
<text x="167.9" y="78.4">3</text>
<text x="26.7" y="88.6">Extra</text>
<text x="26.7" y="86">Extra</text>
<text x="32.7" y="88.6">Header</text>
<text x="32.7" y="86">Header</text>
<text x="40.4" y="88.6">30</text>
<text x="40.4" y="86">29</text>
<text x="69.1" y="88.6">Extra</text>
<text x="69.1" y="86">Extra</text>
<text x="75.1" y="88.6">Header</text>
<text x="75.1" y="86">Header</text>
<text x="82.9" y="88.6">13</text>
<text x="82.9" y="86">12</text>
<text x="154.1" y="88.6">Extra</text>
<text x="160.1" y="88.6">Header</text>
<text x="167.9" y="88.6">5</text>
<text x="224.8" y="86">Extra</text>
<text x="224.8" y="88.6">Extra</text>
<text x="230.8" y="86">Header</text>
<text x="230.8" y="88.6">Header</text>
<text x="238.6" y="86">19</text>
<text x="238.6" y="88.6">20</text>
<text x="26.7" y="91.1">Extra</text>
<text x="26.7" y="93.6">Extra</text>
<text x="32.7" y="91.1">Header</text>
<text x="32.7" y="93.6">Header</text>
<text x="40.4" y="91.1">31</text>
<text x="40.4" y="93.6">32</text>
<text x="69.1" y="91.1">Extra</text>
<text x="69.1" y="93.6">Extra</text>
<text x="75.1" y="91.1">Header</text>
<text x="75.1" y="93.6">Header</text>
<text x="82.9" y="91.1">14</text>
<text x="82.9" y="93.6">15</text>
<text x="154.1" y="93.6">Extra</text>
<text x="154.1" y="91.1">Extra</text>
<text x="160.1" y="93.6">Header</text>
<text x="160.1" y="91.1">Header</text>
<text x="167.9" y="93.6">7</text>
<text x="167.9" y="91.1">6</text>
<text x="224.8" y="91.1">Extra</text>
<text x="224.8" y="93.6">Extra</text>
<text x="230.8" y="91.1">Header</text>
<text x="230.8" y="93.6">Header</text>
<text x="238.6" y="91.1">21</text>
<text x="238.6" y="93.6">22</text>
<text x="69.1" y="96.2">Extra</text>
<text x="69.1" y="98.7">Extra</text>
<text x="75.1" y="96.2">Header</text>
<text x="75.1" y="98.7">Header</text>
<text x="82.9" y="96.2">16</text>
<text x="82.9" y="98.7">17</text>
<text x="152.9" y="101.3">Extra</text>
<text x="154.1" y="98.7">Extra</text>
<text x="154.1" y="96.2">Extra</text>
<text x="158.9" y="101.3">Header</text>
<text x="160.1" y="98.7">Header</text>
<text x="160.1" y="96.2">Header</text>
<text x="166.7" y="101.3">10</text>
<text x="167.9" y="98.7">9</text>
<text x="167.9" y="96.2">8</text>
<text x="224.8" y="96.2">Extra</text>
<text x="224.8" y="101.3">Extra</text>
<text x="224.8" y="98.7">Extra</text>
<text x="230.8" y="96.2">Header</text>
<text x="230.8" y="101.3">Header</text>
<text x="230.8" y="98.7">Header</text>
<text x="238.6" y="96.2">23</text>
<text x="238.6" y="101.3">25</text>
<text x="238.6" y="98.7">24</text>
<text x="244.9" y="98.7">Ribbon</text>
<text x="252.5" y="98.7">cable</text>
<text x="258.9" y="98.7">power</text>
<text x="152.9" y="103.8">Extra</text>
<text x="152.9" y="106.3">Extra</text>
<text x="158.9" y="103.8">Header</text>
<text x="158.9" y="106.3">Header</text>
<text x="166.7" y="103.8">11</text>
<text x="166.7" y="106.3">12</text>
<text x="224.8" y="106.3">Extra</text>
<text x="224.8" y="103.8">Extra</text>
<text x="230.8" y="106.3">Header</text>
<text x="230.8" y="103.8">Header</text>
<text x="238.6" y="106.3">27</text>
<text x="238.6" y="103.8">26</text>
<text x="254.9" y="102.5">UART_TX1</text>
<text x="152.9" y="111.4">Extra</text>
<text x="152.9" y="108.9">Extra</text>
<text x="158.9" y="111.4">Header</text>
<text x="158.9" y="108.9">Header</text>
<text x="166.7" y="111.4">14</text>
<text x="166.7" y="108.9">13</text>
<text x="224.8" y="111.4">Extra</text>
<text x="224.8" y="108.9">Extra</text>
<text x="230.8" y="111.4">Header</text>
<text x="230.8" y="108.9">Header</text>
<text x="238.6" y="111.4">29</text>
<text x="238.6" y="108.9">28 +3.3V</text>
<text x="224.8" y="119">Extra</text>
<text x="230.8" y="119">Header</text>
<text x="238.6" y="119">30</text>
<text x="152.9" y="121.6">Extra</text>
<text x="152.9" y="124.1">Extra</text>
<text x="158.9" y="121.6">Header</text>
<text x="158.9" y="124.1">Header</text>
<text x="166.7" y="121.6">15</text>
<text x="166.7" y="124.1">16</text>
<text x="224.8" y="124.1">Extra</text>
<text x="224.8" y="121.6">Extra</text>
<text x="230.8" y="124.1">Header</text>
<text x="230.8" y="121.6">Header</text>
<text x="238.6" y="124.1">32</text>
<text x="238.6" y="121.6">31</text>
<text x="152.9" y="126.7">Extra</text>
<text x="152.9" y="129.2">Extra</text>
<text x="158.9" y="126.7">Header</text>
<text x="158.9" y="129.2">Header</text>
<text x="166.7" y="126.7">17</text>
<text x="166.7" y="129.2">18</text>
<text x="26.7" y="164.8">SDA</text>
<text x="26.8" y="167.3">SCL</text>
</g>
<g font-size="1.8" fill="#a90000">
<text x="32.3" y="34">1</text>
<text x="100.9" y="34">2</text>
<text x="123.8" y="34">4</text>
<text x="32.3" y="36.6">3</text>
<text x="32.3" y="39.1">2</text>
<text x="100.9" y="39.1">5</text>
<text x="123.8" y="39.1">1</text>
<text x="112.8" y="43.9" transform="rotate(-90 112.8 43.9)">3</text>
<text x="23.5" y="58.2">17</text>
<text x="86.3" y="58.2">1</text>
<text x="23.5" y="65.8">14</text>
<text x="23.5" y="63.2">15</text>
<text x="23.5" y="60.7">16</text>
<text x="86.3" y="60.7">2</text>
<text x="86.3" y="63.2">3</text>
<text x="86.3" y="65.8">4</text>
<text x="23.5" y="70.9">12</text>
<text x="23.5" y="68.3">13</text>
<text x="86.3" y="68.3">5</text>
<text x="86.3" y="70.9">6</text>
<text x="172" y="70.9">1</text>
<text x="219.7" y="70.9">48</text>
<text x="260.3" y="68.3">1</text>
<text x="260.3" y="70.9">2</text>
<text x="269.2" y="68.3">5</text>
<text x="269.2" y="70.9">6</text>
<text x="23.5" y="75.9">10</text>
<text x="23.5" y="73.4">11</text>
<text x="86.3" y="73.4">7</text>
<text x="86.3" y="75.9">8</text>
<text x="172" y="73.4">2</text>
<text x="172" y="75.9">3</text>
<text x="219.7" y="73.4">47</text>
<text x="219.7" y="75.9">46</text>
<text x="260.3" y="73.4">3</text>
<text x="260.3" y="75.9">4</text>
<text x="269.2" y="73.4">7</text>
<text x="269.2" y="75.9">8</text>
<text x="24.1" y="83.6">7</text>
<text x="24.1" y="81">8</text>
<text x="24.1" y="78.5">9</text>
<text x="85.7" y="81">10</text>
<text x="85.7" y="83.6">11</text>
<text x="86.3" y="78.5">9</text>
<text x="172" y="78.5">4</text>
<text x="172" y="81">5</text>
<text x="172" y="83.6">6</text>
<text x="219.7" y="78.5">45</text>
<text x="219.7" y="81">44</text>
<text x="219.7" y="83.6">43</text>
<text x="24.1" y="88.6">5</text>
<text x="24.1" y="86.1">6</text>
<text x="85.7" y="86.1">12</text>
<text x="85.7" y="88.6">13</text>
<text x="172" y="86.1">7</text>
<text x="172" y="88.6">8</text>
<text x="219.7" y="86.1">42</text>
<text x="219.7" y="88.6">41</text>
<text x="24.1" y="93.7">3</text>
<text x="24.1" y="91.2">4</text>
<text x="85.7" y="91.2">14</text>
<text x="85.7" y="93.7">15</text>
<text x="171.4" y="93.7">10</text>
<text x="172" y="91.2">9</text>
<text x="219.7" y="91.2">40</text>
<text x="219.7" y="93.7">39</text>
<text x="24.1" y="98.8">1</text>
<text x="24.1" y="96.3">2</text>
<text x="85.7" y="96.3">16</text>
<text x="85.7" y="98.8">17</text>
<text x="171.4" y="96.3">11</text>
<text x="171.4" y="98.8">12</text>
<text x="171.4" y="101.3">13</text>
<text x="219.7" y="96.3">38</text>
<text x="219.7" y="98.8">37</text>
<text x="219.7" y="101.3">36</text>
<text x="265.4" y="100.1">1</text>
<text x="274.2" y="100.1">5</text>
<text x="171.4" y="103.9">14</text>
<text x="171.4" y="106.4">15</text>
<text x="219.7" y="103.9">35</text>
<text x="219.7" y="106.4">34</text>
<text x="265.4" y="102.6">2</text>
<text x="265.4" y="105.2">3</text>
<text x="265.4" y="107.7">4</text>
<text x="274.2" y="102.6">6</text>
<text x="274.2" y="105.2">7</text>
<text x="274.2" y="107.7">8</text>
<text x="171.4" y="109">16</text>
<text x="171.4" y="111.5">17</text>
<text x="219.7" y="109">33</text>
<text x="219.7" y="111.5">32</text>
<text x="171.4" y="114">18</text>
<text x="171.4" y="116.6">19</text>
<text x="171.4" y="119.1">20</text>
<text x="219.7" y="116.6">30</text>
<text x="219.7" y="119.1">29</text>
<text x="219.7" y="114">31</text>
<text x="171.4" y="121.7">21</text>
<text x="171.4" y="124.2">22</text>
<text x="219.7" y="121.7">28</text>
<text x="219.7" y="124.2">27</text>
<text x="171.4" y="126.7">23</text>
<text x="171.4" y="129.3">24</text>
<text x="219.7" y="126.7">26</text>
<text x="219.7" y="129.3">25</text>
<text x="119.1" y="137.9" transform="rotate(-90 119.1 137.9)">1</text>
<text x="121.7" y="137.9" transform="rotate(-90 121.7 137.9)">2</text>
<text x="124.2" y="137.9" transform="rotate(-90 124.2 137.9)">3</text>
<text x="126.7" y="137.9" transform="rotate(-90 126.7 137.9)">4</text>
<text x="129.3" y="137.9" transform="rotate(-90 129.3 137.9)">5</text>
<text x="131.8" y="137.9" transform="rotate(-90 131.8 137.9)">6</text>
<text x="134.4" y="137.9" transform="rotate(-90 134.4 137.9)">7</text>
<text x="136.9" y="137.9" transform="rotate(-90 136.9 137.9)">8</text>
<text x="250.8" y="135.6">1</text>
<text x="273.6" y="135.6">3</text>
<text x="250.8" y="140.7">2</text>
<text x="273.6" y="140.7">4</text>
<text x="234.2" y="156">2</text>
<text x="241.9" y="156">1</text>
<text x="49.3" y="162" transform="rotate(-90 49.3 162)">8</text>
<text x="39.9" y="164.8">1</text>
<text x="39.9" y="167.4">2</text>
<text x="57.7" y="172.5">3</text>
<text x="39.9" y="175">7</text>
<text x="39.9" y="177.5">6</text>
<text x="39.9" y="180.1">5</text>
<text x="49.3" y="184.9" transform="rotate(-90 49.3 184.9)">4</text>
<text x="51.8" y="184.9" transform="rotate(-90 51.8 184.9)">9</text>
</g>
</svg>
